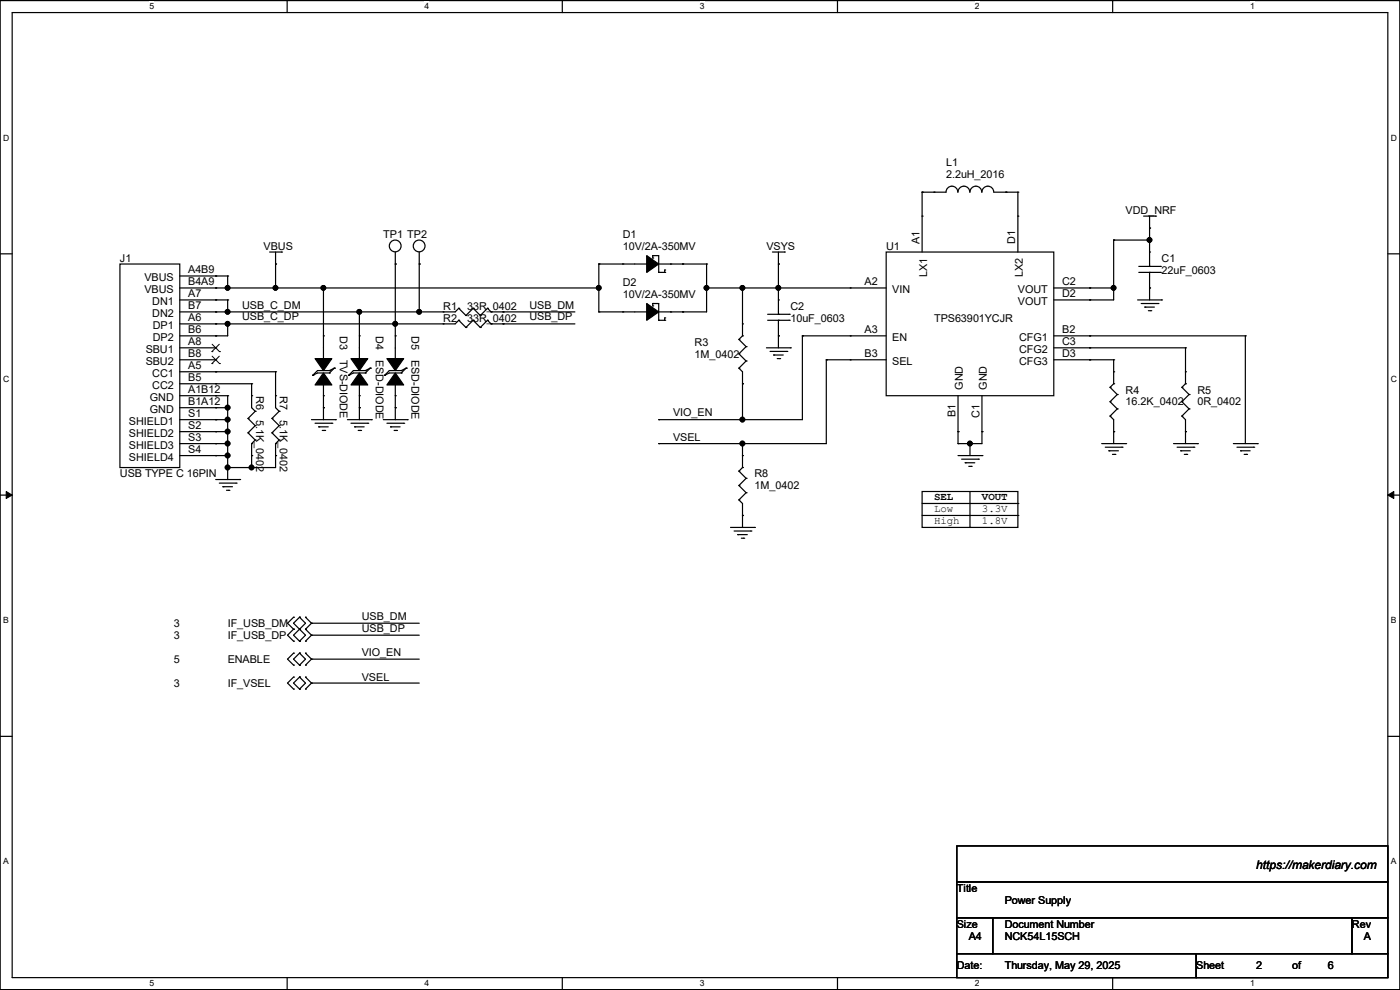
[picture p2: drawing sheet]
<svg xmlns="http://www.w3.org/2000/svg" width="297mm" height="210mm" viewBox="0 0 297 210" stroke-linecap="round" stroke-linejoin="round" font-family="sans-serif">
<path d="M0 .1h297v209.8h-297zM2.6 2.7h291.8v204.7h-291.8z" fill="none" stroke="#000" stroke-width=".25"/>
<g fill="#fff">
<path d="M31.7 .4h1v2h-1z"/>
<path d="M31.7 207.6h1v2h-1z"/>
</g>
<path d="M60.9 .1v2.6M60.9 207.4v2.5" fill="none" stroke="#000" stroke-width=".25"/>
<g fill="#fff">
<path d="M90.1 .4h1v2h-1z"/>
<path d="M90.1 207.6h1v2h-1z"/>
</g>
<path d="M119.3 .1v2.6M119.3 207.4v2.5" fill="none" stroke="#000" stroke-width=".25"/>
<g fill="#fff">
<path d="M148.5 .4h.9v2h-.9z"/>
<path d="M148.5 207.6h.9v2h-.9z"/>
</g>
<path d="M177.7 .1v2.6M177.7 207.4v2.5" fill="none" stroke="#000" stroke-width=".25"/>
<g fill="#fff">
<path d="M206.8 .4h1v2h-1z"/>
<path d="M206.8 207.6h1v2h-1z"/>
</g>
<path d="M236.1 .1v2.6M236.1 207.4v2.5" fill="none" stroke="#000" stroke-width=".25"/>
<g fill="#fff">
<path d="M265.2 .4h1v2h-1z"/>
<path d="M265.2 207.6h1v2h-1z"/>
<path d="M.7 28.2h1.2v2h-1.2z"/>
<path d="M295.1 28.2h1.2v2h-1.2z"/>
<path d="M.7 79.4h1.2v2h-1.2z"/>
<path d="M295.1 79.4h1.2v2h-1.2z"/>
</g>
<path d="M0 53.8h2.6M294.4 53.8h2.6" fill="none" stroke="#000" stroke-width=".25"/>
<g fill="#fff">
<path d="M.7 130.6h1.2v2h-1.2z"/>
<path d="M295.1 130.6h1.1v2h-1.1z"/>
</g>
<path d="M0 105h2.6M294.4 105h2.6" fill="none" stroke="#000" stroke-width=".25"/>
<path d="M1.3 104.3l1.3 .7-1.3 .7zM294.4 105l1.3-.7v1.4z" fill="#000" stroke="#000" stroke-width=".21"/>
<g fill="#fff">
<path d="M.7 181.8h1.2v2h-1.2z"/>
<path d="M295.1 181.8h1.1v2h-1.1z"/>
</g>
<g fill="none" stroke="#000" stroke-width=".25">
<path d="M25.4 56h12.7v43.2h-12.7zM38.1 58.5h10.2M45.8 58.5h.1M48.3 58.5h.1M48.3 58.5v2.6M57.2 53.5h2.5M58.5 56h.1M58.5 53.5v7.6M59.7 53.5h.1M83.9 56h.1M83.9 53.5v22.8M88.9 56h.1"/>
<path d="M88.9 53.5v12.7M127 56h.1M127 56h10.2M127 56v10.2M132.1 56h.1M137.2 56h.1M138.5 54.2h.1M138.5 54.7h.1M138.5 54.2h1.2v3.6M138.5 54.2v.5M139.7 57.8h.1M139.7 56h10.2"/>
<path d="M139.7 57.8h1.3M141 57.8h.1M141 57.3h.1M141 57.3v.5M142.3 56h.1M144.8 56h.1M149.9 56h.1M149.9 56v10.2h-10.2M163.9 53.5h2.5M165.1 56h.1M165.1 53.5v13.2M166.4 53.5h.1"/>
<path d="M188 53.5h35.6v30.4h-35.6zM195.6 40.8h5.1a1.25 1.25 0 0 1 1.3-1.3 1.25 1.25 0 0 1 1.2 1.3M195.6 45.8h.1M195.6 40.8h.1M195.6 40.8v12.7M198.2 40.8h.1M203.2 40.8a1.25 1.25 0 0 1 1.3-1.3 1.25 1.25 0 0 1 1.2 1.3M205.8 40.8a1.25 1.25 0 0 1 1.2-1.3 1.25 1.25 0 0 1 1.3 1.3M208.3 40.8a1.25 1.25 0 0 1 1.3-1.3 1.25 1.25 0 0 1 1.2 1.3M210.9 40.8h5M213.4 40.8h.1M215.9 45.8h.1"/>
<path d="M215.9 40.8h.1M215.9 40.8v12.7M236.3 50.9h.1M236.3 50.9v12.7h-12.7M236.3 50.9h7.6M241.6 57.8h4.6M241.6 56.5h4.6M242.6 45.8h2.6M243.9 48.4h.1M243.9 56.5h.1M243.9 57.8h.1M243.9 53.5h.1"/>
<path d="M243.9 50.9h.1M243.9 45.8v10.7M243.9 57.8v5.8M245.2 45.8h.1M246.2 57.8h.1M246.2 56.5h.1M38.1 73.8h7.7M38.1 63.6h10.2M38.1 61.1h88.9M38.1 76.3h7.7M38.1 78.9h20.4M45.8 61.1h.1"/>
<path d="M45.8 63.6h.1M45.8 66.2h.1M45.8 68.7h.1M45.8 71.2h.1M45.8 73.8h.1M45.8 76.3h.1M45.8 78.9h.1M48.3 61.1h.1M48.3 66.2h.1M48.3 68.7h.1M48.3 63.6h.1M48.3 68.7v2.5h-10.2"/>
<path d="M48.3 63.6v2.6M58.5 78.9h.1M58.5 61.1h.1M58.5 78.9v7.6l.7 .7M66.3 79.6h.1M68.6 76.3h.1M68.6 71.2h.1M68.6 61.1h.1M68.6 61.1v15.2M69.9 79.1h.1M69.9 78.6h.1M69.9 79.1h-2.5l-1.1 .5"/>
<path d="M69.9 78.6h-2.5l-1.1 1M70.9 78.1h.1M70.9 78.1l-1 1M70.9 78.1l-1 .5M74 79.6h.1M76.2 76.3h.1M76.2 71.2h.1M76.2 66.2h.1M76.2 66.2v10.1M77.5 79.1h.1M77.5 78.6h.1M77.5 79.1h-2.5l-1 .5"/>
<path d="M77.5 78.6h-2.5l-1 1M78.5 78.1h.1M78.5 78.1l-1 1M78.5 78.1l-1 .5M81.6 79.6h.1M83.9 76.3h.1M83.9 71.2h.1M83.9 68.7h.1M85.1 79.1h.1M85.1 78.6h.1M85.1 79.1h-2.5l-1 .5M85.1 78.6h-2.5l-1 1"/>
<path d="M86.1 78.1h.1M86.1 78.1l-1 1M86.1 78.1l-1 .5M88.9 66.2h.1M94 66.2h.1M94 68.7h.1M97.3 65.4h.1M97.3 67.9h.1M97.3 65.4l-.7 .8h-58.5M97.3 65.4l1.5 1.5M97.3 67.9l-.7 .8h-58.5M97.3 67.9l1.5 1.6"/>
<path d="M98.8 66.9h.1M98.8 69.5h.1M100.4 65.4h.1M100.4 67.9h.1M100.4 65.4l-1.6 1.5M100.4 65.4l1.5 1.5M100.4 67.9l-1.6 1.6M100.4 67.9l1.5 1.6M101.9 66.9h.1M101.9 69.5h.1M103.4 65.4h.1M103.4 67.9h.1"/>
<path d="M103.4 65.4l-1.5 1.5M103.4 65.4l.8 .8M103.4 67.9l-1.5 1.6M103.4 67.9l.8 .8M104.2 66.2h.1M104.2 68.7h.1M104.2 66.2h17.8M104.2 68.7h17.8M106.7 66.2h.1M106.7 68.7h.1M127 66.2h.1M127 61.1h.1"/>
<path d="M127 66.2h10.2M132.1 66.2h.1M137.2 66.2h.1M138.5 64.4h.1M138.5 64.9h.1M138.5 64.4h1.2v3.5M138.5 64.4v.5M139.7 67.9h.1M139.7 67.9h1.3M141 67.9h.1M141 67.4h.1M141 67.4v.5"/>
<path d="M142.3 66.2h.1M144.8 66.2h.1M149.9 61.1h.1M149.9 61.1h38.1M156.8 78.1h.1M156.8 75.1h.1M156.8 72h.1M156.8 78.1l.7 .8v10.1M156.8 75.1l1.5 1.5M156.8 72l1.5 1.5M157.5 71.2h.1M157.5 68.7h.1"/>
<path d="M157.5 61.1h.1M157.5 71.2l-.7 .8M157.5 61.1v10.1M158.3 76.6h.1M158.3 73.5h.1M158.3 76.6l-1.5 1.5M158.3 73.5l-1.5 1.6M162.6 73.8h5.1M162.9 67.9h4.5M162.9 66.7h4.5M163.4 74.5h3.5M164.1 75.3h.1"/>
<path d="M164.1 75.3h2.1M164.9 76.1h.5M165.1 66.7h.1M165.1 67.9h.1M165.1 63.6h.1M165.1 71.2h.1M165.1 61.1h.1M165.1 67.9v5.9M165.4 76.1h.1M166.9 74.5h.1M167.4 67.9h.1M167.4 66.7h.1"/>
<path d="M167.7 73.8h.1M170.2 71.2h.1M170.2 71.2v17.8h-30.5M170.2 71.2h17.8M175.3 76.3h.1M175.3 76.3v17.8h-35.6M175.3 76.3h12.7M180.4 61.1h.1M180.4 71.2h.1M180.4 76.3h.1M223.6 73.8h27.9M223.6 61.1h12.7"/>
<path d="M223.6 71.2h40.6M223.6 76.3h12.7M231.2 61.1h.1M231.2 71.2h.1M231.2 73.8h.1M231.2 76.3h.1M231.2 63.6h.1M236.3 78.9h.1M236.3 76.3h.1M236.3 61.1h.1M236.3 76.3v5.1M241.3 63.6h5.1"/>
<path d="M242.1 64.4h3.6M242.9 65.2h.1M242.9 65.2h2M243.6 65.9h.5M243.9 61.1h.1M244.1 65.9h.1M245.7 64.4h.1M246.4 63.6h.1M251.5 78.9h.1M251.5 73.8h.1M251.5 73.8v7.6M264.2 71.2h.1"/>
<path d="M264.2 71.2v22.9M38.1 89h10.2M38.1 96.6h10.2M38.1 94.1h10.2M38.1 83.9h10.2M38.1 86.5h10.2M38.1 81.4h15.3M38.1 91.6h10.2M45.8 83.9h.1M45.8 86.5h.1M45.8 81.4h.1M45.8 89h.1"/>
<path d="M45.8 91.6h.1M45.8 94.1h.1M45.8 96.6h.1M48.3 89h.1M48.3 96.6h.1M48.3 94.1h.1M48.3 91.6h.1M48.3 83.9h.1M48.3 86.5h.1M48.3 99.2h.1M48.3 83.9v17.8M52.6 88.8h.1"/>
<path d="M52.6 91.8h.1M52.6 88.8l1.5 1.5M52.6 91.8l1.5 1.5M53.4 94.1h.1M53.4 83.9h.1M53.4 96.6h.1M53.4 81.4h.1M53.4 99.2h.1M53.4 81.4v5.1l.7 .7M53.4 94.1v5.1M54.1 87.2h.1M54.1 90.3h.1"/>
<path d="M54.1 93.3h.1M54.1 87.2l-1.5 1.6M54.1 90.3l-1.5 1.5M54.1 93.3l-.7 .8M57.7 88.8h.1M57.7 91.8h.1M57.7 88.8l1.5 1.5M57.7 91.8l1.5 1.5M58.5 94.1h.1M58.5 83.9h.1M58.5 96.6h.1M58.5 94.1v5.1h-10.2"/>
<path d="M59.2 87.2h.1M59.2 90.3h.1M59.2 93.3h.1M59.2 87.2l-1.5 1.6M59.2 90.3l-1.5 1.5M59.2 93.3l-.7 .8M66.1 89h5.1M66.8 89.8h3.6M67.6 90.6h.1M67.6 90.6h2M68.4 91.3h.5M68.6 83.9h.1"/>
<path d="M68.6 86.5h.1M68.6 81.4v7.6M68.9 91.3h.1M70.4 89.8h.1M71.2 89h.1M73.7 89h5.1M74.5 89.8h3.5M75.2 90.6h.1M75.2 90.6h2.1M76 91.3h.5M76.2 83.9h.1M76.2 86.5h.1"/>
<path d="M76.2 81.4v7.6M76.5 91.3h.1M78 89.8h.1M78.8 89h.1M81.3 89h5.1M82.1 89.8h3.5M82.8 90.6h.1M82.8 90.6h2.1M83.6 91.3h.5M83.9 83.9h.1M83.9 86.5h.1M83.9 81.4v7.6"/>
<path d="M84.1 91.3h.1M85.6 89.8h.1M86.4 89h.1M139.7 94.1h.1M139.7 89h.1M156.8 99.9h.1M156.8 99.9l1.5 1.6M157.5 81.4h.1M157.5 99.2h.1M157.5 96.6h.1M157.5 94.1h.1M157.5 89h.1"/>
<path d="M157.5 94.1v5.1M157.5 99.2l-.7 .7M203.2 91.6h.1M203.2 94.1h.1M203.2 96.6h5.1M203.2 83.9v10.2M204 97.4h3.6M204.8 98.2h.1M204.8 98.2h2M205.5 98.9h.5M205.8 94.1h.1M205.8 94.1v2.5"/>
<path d="M206 98.9h.1M207.6 97.4h.1M208.3 96.6h.1M208.3 91.6h.1M208.3 83.9v10.2h-5.1M233.7 94.1h5.1M234.5 94.9h3.5M235.2 95.6h.1M235.2 95.6h2.1M235.5 88.3h.1M235.5 85.2h.1M235.5 82.2h.1"/>
<path d="M235.5 88.3l.8 .7v5.1M235.5 85.2l1.5 1.5M235.5 82.2l1.5 1.5M236 96.4h.5M236.3 81.4h.1M236.3 91.6h.1M236.3 81.4l-.8 .8M236.5 96.4h.1M237 86.7h.1M237 83.7h.1M237 86.7l-1.5 1.6M237 83.7l-1.5 1.5"/>
<path d="M238 94.9h.1M238.8 94.1h.1M249 94.1h5M249.7 94.9h3.6M250.5 95.6h.1M250.5 95.6h2M250.7 88.3h.1M250.7 85.2h.1M250.7 82.2h.1M250.7 88.3l.8 .7v5.1M250.7 85.2l1.6 1.5M250.7 82.2l1.6 1.5"/>
<path d="M251.2 96.4h.6M251.5 81.4h.1M251.5 91.6h.1M251.5 81.4l-.8 .8M251.8 96.4h.1M252.3 86.7h.1M252.3 83.7h.1M252.3 86.7l-1.6 1.6M252.3 83.7l-1.6 1.5M253.3 94.9h.1M254 94.1h.1M261.7 94.1h5"/>
<path d="M262.4 94.9h3.6M263.2 95.6h.1M263.2 95.6h2M263.9 96.4h.6M264.5 96.4h.1M266 94.9h.1M266.7 94.1h.1M45.8 101.7h5M46.5 102.5h3.6M47.3 103.3h.1M47.3 103.3h2M48 104h.6"/>
<path d="M48.6 104h.1M50.1 102.5h.1M50.8 101.7h.1M155 111.9h5.1M155.7 112.6h3.6M156.5 113.4h.1M156.5 113.4h2M156.8 106h.1M156.8 103h.1M156.8 106l.7 .8v5.1M156.8 103l1.5 1.5M157.3 114.2h.5"/>
<path d="M157.5 109.3h.1M157.8 114.2h.1M158.3 104.5h.1M158.3 101.5h.1M158.3 104.5l-1.5 1.5M158.3 101.5l-1.5 1.5M159.3 112.6h.1M160.1 111.9h.1M195.6 104.3h20.3v7.6h-20.3zM195.6 106.8h20.3M195.6 109.3h20.3M205.8 111.9h.1"/>
<path d="M205.8 104.3v7.6M215.9 106.8h.1M215.9 109.3h.1M62.3 138.6h.1M62.3 130.9h.1M62.3 133.5h.1M62.3 136h.1M62.3 138.6l-1.3 1.2 1.3 1.3M62.3 133.5l-1.3 1.2 1.3 1.3M62.3 130.9l-1.3 1.3 1.3 1.3M63.5 138.6h.1M63.5 133.5h.1"/>
<path d="M63.5 130.9h.1M63.5 136h.1M63.5 138.6l-1.2 1.2 1.2 1.3M63.5 138.6l1.3 1.2-1.3 1.3M63.5 130.9l-1.2 1.3 2.5 2.5-1.3 1.3M63.5 130.9l1.3 1.3-2.5 2.5 1.2 1.3M64.8 138.6h.1M64.8 130.9h.1M64.8 133.5h.1M64.8 136h.1M64.8 138.6l1.3 1.2M64.8 130.9l1.3 1.3"/>
<path d="M64.8 133.5l1.3 1.2M66.1 139.8h.1M66.1 132.2h.1M66.1 134.7h.1M66.1 134.7l-1.3 1.3M66.1 139.8l-1.3 1.3M66.1 132.2l-1.3 1.3M66.1 139.8h22.8M66.1 132.2h22.8M66.1 134.7h22.8M0 156.2h2.6M62.3 141.1h.1"/>
<path d="M62.3 143.6h.1M62.3 146.2h.1M62.3 143.6l-1.3 1.3 1.3 1.3M63.5 141.1h.1M63.5 146.2h.1M63.5 143.6h.1M63.5 143.6l-1.2 1.3 1.2 1.3M63.5 143.6l1.3 1.3-1.3 1.3M64.8 141.1h.1M64.8 143.6h.1M64.8 146.2h.1M64.8 143.6l1.3 1.3"/>
<path d="M66.1 144.9h.1M66.1 144.9l-1.3 1.3M66.1 144.9h22.8M294.4 156.2h2.6M203 179.5h91.4v7.6h-91.4zM203 187.1h91.4v7.6h-91.4zM203 194.7h7.6v7.6h-7.6zM210.6 194.7h76.2v7.6h-76.2zM286.8 194.7h7.6v7.6h-7.6zM203 202.3h50.8v5.1h-50.8zM253.8 202.3h40.6v5.1h-40.6z"/>
<circle cx="83.8" cy="52.2" r="1.25"/>
<circle cx="88.9" cy="52.2" r="1.25"/>
</g>
<g fill="#000" stroke="#000" stroke-width=".25">
<path d="M137.2 54.2l2.5 1.8-2.5 1.8z" fill-rule="evenodd"/>
<path d="M66.8 76.1h3.6l-1.8 2.5z" fill-rule="evenodd"/>
<path d="M68.6 79.1l1.8 2.6h-3.6z" fill-rule="evenodd"/>
<path d="M74.5 76.1h3.5l-1.8 2.5z" fill-rule="evenodd"/>
<path d="M76.2 79.1l1.8 2.6h-3.5z" fill-rule="evenodd"/>
<path d="M82.1 76.1h3.5l-1.7 2.5z" fill-rule="evenodd"/>
<path d="M83.9 79.1l1.7 2.6h-3.5z" fill-rule="evenodd"/>
<path d="M137.2 64.4l2.5 1.8-2.5 1.7z" fill-rule="evenodd"/>
<circle cx="243.9" cy="50.9" r=".49"/>
<circle cx="48.3" cy="68.7" r=".49"/>
<circle cx="48.3" cy="61.1" r=".49"/>
<circle cx="48.3" cy="66.1" r=".49"/>
<circle cx="58.4" cy="61.1" r=".49"/>
<circle cx="68.6" cy="61.1" r=".49"/>
<circle cx="76.2" cy="66.1" r=".49"/>
<circle cx="83.8" cy="68.7" r=".49"/>
<circle cx="88.9" cy="66.1" r=".49"/>
<circle cx="127" cy="61.1" r=".49"/>
<circle cx="149.9" cy="61.1" r=".49"/>
<circle cx="157.5" cy="61.1" r=".49"/>
<circle cx="165.1" cy="61.1" r=".49"/>
<circle cx="236.2" cy="61.1" r=".49"/>
<circle cx="48.3" cy="89" r=".49"/>
<circle cx="48.3" cy="86.5" r=".49"/>
<circle cx="48.3" cy="91.5" r=".49"/>
<circle cx="48.3" cy="99.2" r=".49"/>
<circle cx="48.3" cy="94.1" r=".49"/>
<circle cx="48.3" cy="96.6" r=".49"/>
<circle cx="53.4" cy="99.2" r=".49"/>
<circle cx="157.5" cy="94.1" r=".49"/>
<circle cx="157.5" cy="89" r=".49"/>
<circle cx="205.8" cy="94.1" r=".49"/>
</g>
<path d="M45 74.6h.1M45 77.1h.1M45 73l1.6 1.6M45 75.6l1.6 1.5M46.5 73l-1.5 1.6M46.5 75.6l-1.5 1.5M46.6 74.6h.1M46.6 77.1h.1" fill="none" stroke="#000" stroke-width=".21"/>
<text font-size="2.5" x="266.5" y="184.3">https://makerdiary.com</text>
<g font-size="2.3">
<text x="200.7" y="35.2">L1</text>
<text x="200.7" y="37.8">2.2uH_2016</text>
<text x="238.8" y="45.4">VDD_NRF</text>
<text x="55.9" y="53">VBUS</text>
<text x="81.3" y="50.5">TP1 TP2</text>
<text x="132.1" y="50.5">D1</text>
<text x="132.1" y="53">10V/2A-350MV</text>
<text x="162.6" y="53">VSYS</text>
<text x="188" y="53">U1</text>
<text x="195.1" y="51.7" transform="rotate(-90 195.1 51.7)">A1</text>
<text x="215.4" y="51.7" transform="rotate(-90 215.4 51.7)">D1</text>
<text x="25.4" y="55.5">J1</text>
<text x="30.7" y="59.6">VBUS</text>
<text x="39.9" y="58">A4B9</text>
<text x="196.7" y="58.8" transform="rotate(-90 196.7 58.8)">LX1</text>
<text x="217" y="58.8" transform="rotate(-90 217 58.8)">LX2</text>
<text x="246.4" y="55.5">C1</text>
<text x="246.4" y="58.1">22uF_0603</text>
<text x="30.7" y="62.1">VBUS</text>
<text x="32.3" y="64.7">DN1</text>
<text x="39.9" y="60.5">B4A9</text>
<text x="39.9" y="63.1">A7</text>
<text x="39.9" y="65.6">B7</text>
<text x="51.4" y="65.4">USB_C_DM</text>
<text x="94" y="65.7">R1</text>
<text x="99.1" y="65.7">33R_0402</text>
<text x="112.3" y="65.4">USB_DM</text>
<text x="132.1" y="60.6">D2</text>
<text x="132.1" y="63.2">10V/2A-350MV</text>
<text x="167.7" y="65.7">C2</text>
<text x="183.4" y="60.5">A2</text>
<text x="189.3" y="62.1">VIN</text>
<text x="215.9" y="62.1">VOUT</text>
<text x="215.9" y="64.7">VOUT</text>
<text x="225.3" y="60.5">C2</text>
<text x="225.3" y="63.1">D2</text>
<text x="32.3" y="67.2">DN2</text>
<text x="32.4" y="69.8">DP1</text>
<text x="39.9" y="68.2">A6</text>
<text x="39.9" y="70.7">B6</text>
<text x="51.4" y="68">USB_C_DP</text>
<text x="72.1" y="71.2" transform="rotate(90 72.1 71.2)">D3</text>
<text x="79.7" y="71.2" transform="rotate(90 79.7 71.2)">D4</text>
<text x="87.3" y="71.2" transform="rotate(90 87.3 71.2)">D5</text>
<text x="94" y="68.2">R2</text>
<text x="99.1" y="68.2">33R_0402</text>
<text x="112.3" y="68">USB_DP</text>
<text x="167.7" y="68.2">10uF_0603</text>
<text x="183.4" y="70.7">A3</text>
<text x="198.2" y="68.2">TPS63901YCJR</text>
<text x="225.3" y="70.7">B2</text>
<text x="30.9" y="74.8">SBU1</text>
<text x="30.9" y="77.4">SBU2</text>
<text x="32.4" y="72.3">DP2</text>
<text x="39.9" y="73.2">A8</text>
<text x="39.9" y="75.8">B8</text>
<text x="72.1" y="76.3" transform="rotate(90 72.1 76.3)">TVS-DIODE</text>
<text x="79.7" y="76.3" transform="rotate(90 79.7 76.3)">ESD-DIODE</text>
<text x="87.3" y="76.3" transform="rotate(90 87.3 76.3)">ESD-DIODE</text>
<text x="147.4" y="73.3">R3</text>
<text x="147.4" y="75.9">1M_0402</text>
<text x="183.4" y="75.8">B3</text>
<text x="189.3" y="72.3">EN</text>
<text x="189.3" y="77.4">SEL</text>
<text x="216.2" y="72.3">CFG1</text>
<text x="216.2" y="74.8">CFG2</text>
<text x="216.2" y="77.4">CFG3</text>
<text x="225.3" y="73.2">C3</text>
<text x="225.3" y="75.8">D3</text>
<text x="32.3" y="79.9">CC1</text>
<text x="32.3" y="82.5">CC2</text>
<text x="39.9" y="83.4">A1B12</text>
<text x="39.9" y="78.3">A5</text>
<text x="39.9" y="80.9">B5</text>
<text x="54.3" y="83.9" transform="rotate(90 54.3 83.9)">R6</text>
<text x="59.4" y="83.9" transform="rotate(90 59.4 83.9)">R7</text>
<text x="204.3" y="82.7" transform="rotate(-90 204.3 82.7)">GND</text>
<text x="209.4" y="82.7" transform="rotate(-90 209.4 82.7)">GND</text>
<text x="238.8" y="83.5">R4</text>
<text x="254" y="83.5">R5</text>
<text x="31.8" y="85">GND</text>
<text x="31.8" y="87.5">GND</text>
<text x="39.9" y="85.9">B1A12</text>
<text x="39.9" y="88.5">S1</text>
<text x="54.3" y="89" transform="rotate(90 54.3 89)">5.1K_0402</text>
<text x="59.4" y="89" transform="rotate(90 59.4 89)">5.1K_0402</text>
<text x="142.8" y="88.3">VIO_EN</text>
<text x="202.7" y="88.5" transform="rotate(-90 202.7 88.5)">B1</text>
<text x="207.8" y="88.6" transform="rotate(-90 207.8 88.6)">C1</text>
<text x="238.8" y="86">16.2K_0402</text>
<text x="254" y="86">0R_0402</text>
<text x="27.3" y="90.1">SHIELD1</text>
<text x="27.3" y="92.6">SHIELD2</text>
<text x="27.3" y="95.2">SHIELD3</text>
<text x="39.9" y="91">S2</text>
<text x="39.9" y="93.6">S3</text>
<text x="142.8" y="93.6">VSEL</text>
<text x="25.4" y="101.3">USB TYPE C 16PIN</text>
<text x="27.3" y="97.7">SHIELD4</text>
<text x="39.9" y="96.1">S4</text>
<text x="160.1" y="101.3">R8</text>
<text x="160.1" y="103.8">1M_0402</text>
<text x="198.2" y="106.1">SEL</text>
<text x="208.3" y="106.1">VOUT</text>
<text x="198.2" y="108.7">Low</text>
<text x="198.2" y="111.2">High</text>
<text x="208.3" y="108.7">3.3V</text>
<text x="208.3" y="111.2">1.8V</text>
<text x="76.8" y="131.5">USB_DM</text>
<text x="36.9" y="133">3</text>
<text x="36.9" y="135.6">3</text>
<text x="48.3" y="133">IF_USB_DM</text>
<text x="48.3" y="135.6">IF_USB_DP</text>
<text x="76.8" y="134">USB_DP</text>
<text x="36.9" y="140.6">5</text>
<text x="48.3" y="140.6">ENABLE</text>
<text x="76.8" y="139.1">VIO_EN</text>
<text x="36.9" y="145.7">3</text>
<text x="48.3" y="145.7">IF_VSEL</text>
<text x="76.8" y="144.4">VSEL</text>
<text x="203" y="189.1">Title</text>
<text x="213.2" y="191.7">Power Supply</text>
<text x="203" y="196.8">Size</text>
<text x="213.1" y="196.8">Document Number</text>
<text x="286.8" y="196.8">Rev</text>
<text x="205.5" y="199.3">A4</text>
<text x="213.2" y="199.3">NCK54L15SCH</text>
<text x="289.4" y="199.3">A</text>
<text x="203" y="205.7">Date:</text>
<text x="213.2" y="205.7">Thursday, May 29, 2025</text>
<text x="253.8" y="205.7">Sheet</text>
<text x="266.5" y="205.7">2</text>
<text x="274.1" y="205.7">of</text>
<text x="281.7" y="205.7">6</text>
</g>
<g font-size="1.8">
<text x="31.7" y="2">5</text>
<text x="90.1" y="2">4</text>
<text x="148.5" y="2">3</text>
<text x="206.8" y="2">2</text>
<text x="265.2" y="2">1</text>
<text x=".7" y="29.8">D</text>
<text x="295.1" y="29.8">D</text>
<text x=".7" y="81">C</text>
<text x="295.1" y="81">C</text>
<text x=".7" y="132.2">B</text>
<text x="295.1" y="132.2">B</text>
<text x=".7" y="183.4">A</text>
<text x="295.1" y="183.4">A</text>
<text x="31.7" y="209.3">5</text>
<text x="90.1" y="209.3">4</text>
<text x="148.5" y="209.3">3</text>
<text x="206.8" y="209.3">2</text>
<text x="265.2" y="209.3">1</text>
</g>
</svg>
